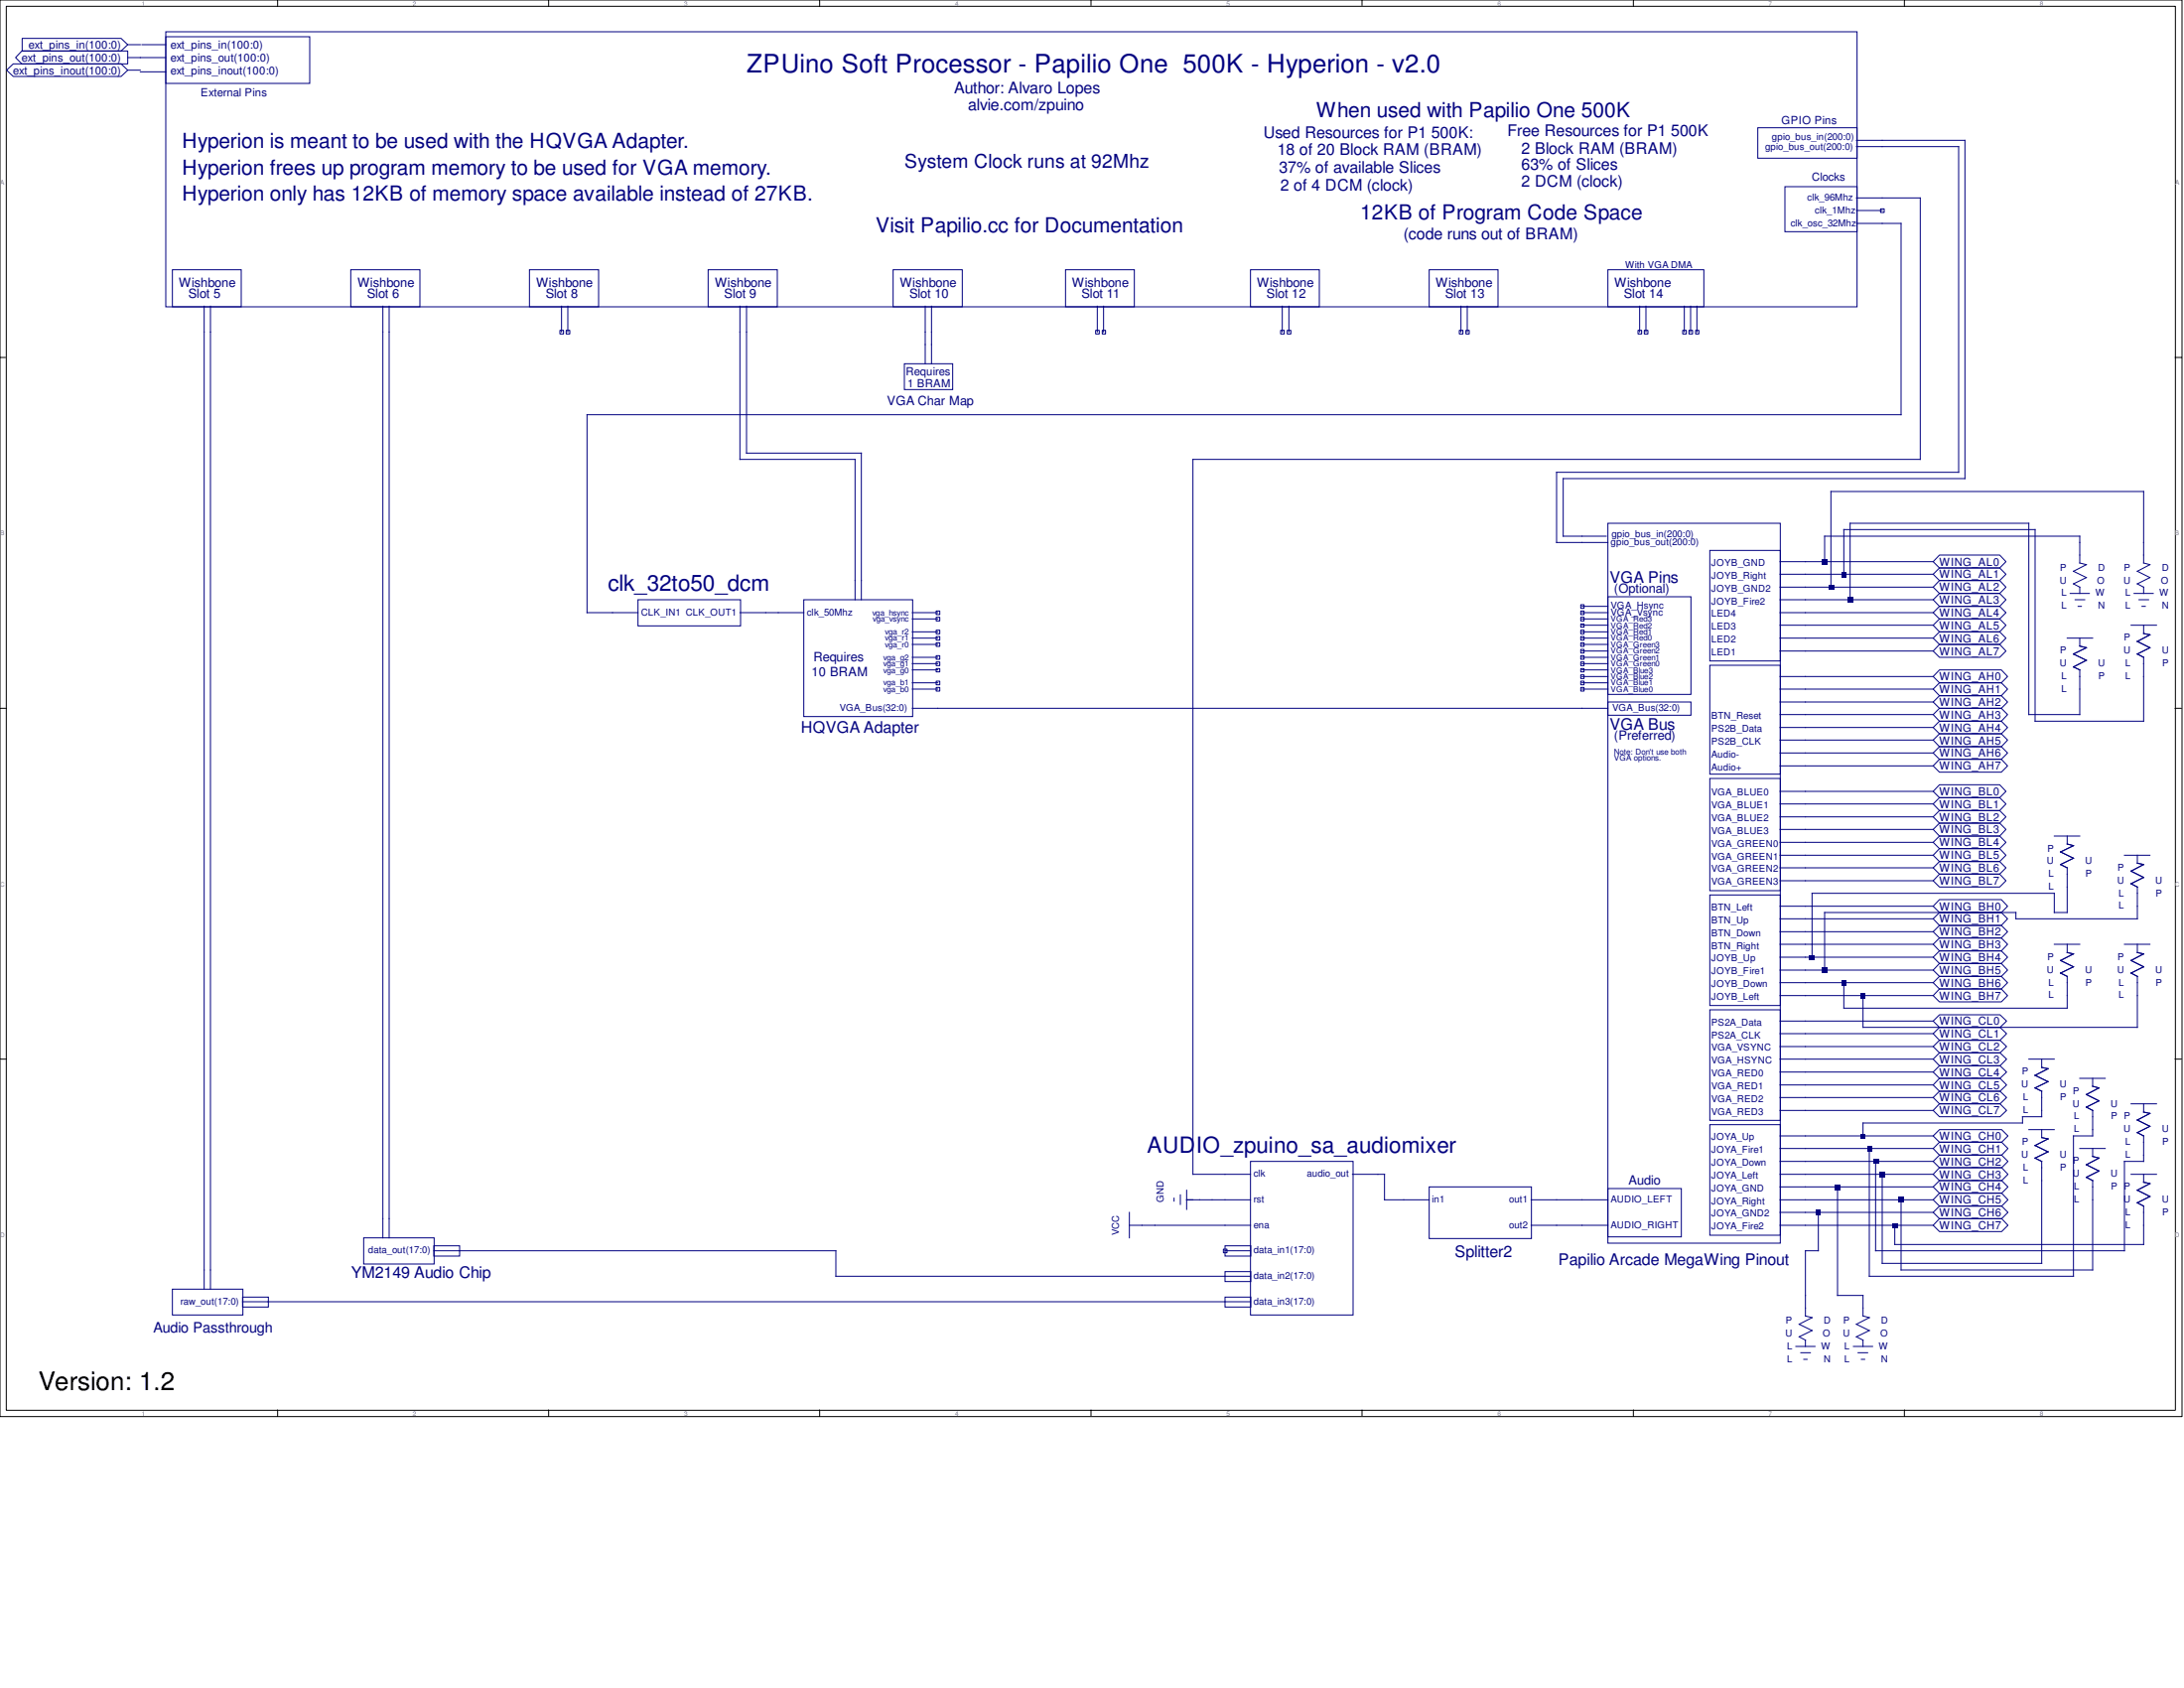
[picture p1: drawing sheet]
<svg xmlns="http://www.w3.org/2000/svg" width="279mm" height="216mm" viewBox="0 0 279 216" stroke-linecap="round" stroke-linejoin="round" font-family="sans-serif">
<g fill="none" stroke="#000" stroke-width=".13">
<path d="M0 0h279.1v181.2h-279.1zM.8 .8h277.5v179.6h-277.5zM35.5 0v.8M70.2 0v.8M104.9 0v.8M139.6 0v.8M174.2 0v.8M209 0v.8M243.6 0v.8M0 45.7h.8M278.3 45.7h.8M0 90.6h.8"/>
<path d="M278.3 90.6h.8M0 135.5h.8M278.3 135.5h.8M35.5 180.3v.8M70.2 180.3v.8M104.9 180.3v.8M139.6 180.3v.8M174.2 180.3v.8M209 180.3v.8M243.6 180.3v.8"/>
</g>
<path d="M231 73.4h16.3M235.9 73.4v-5.7h24.4v24.5h13.9v-5.7" fill="none" stroke="#000080" stroke-width=".13"/>
<path d="M235.6 73.2h.6v.6h-.6z" fill-rule="evenodd" fill="#000080"/>
<path d="M231 76.7h16.3M236.7 76.7v-9.8h22.8v24.5h6.6v-3.3" fill="none" stroke="#000080" stroke-width=".13"/>
<path d="M236.4 76.4h.7v.7h-.7z" fill-rule="evenodd" fill="#000080"/>
<g fill="none" stroke="#000080" stroke-width=".13">
<path d="M231 78.4h16.3M231 80h16.3M231 81.6h16.3M231 83.3h16.3M231 86.5h16.3M231 88.1h16.3M231 89.8h16.3M231 91.4h16.3M231 93h16.3M231 94.7h16.3M231 96.3h16.3M231 98h16.3"/>
<path d="M231 101.2h16.3M231 102.8h16.3M231 104.5h16.3M231 106.1h16.3M231 107.7h16.3M231 109.4h16.3M231 111h16.3M231 112.6h16.3M264.5 113.5v3.2h-1.7v-2.4h-31v8.1M231 122.4h16.3"/>
</g>
<path d="M231.5 122.1h.7v.7h-.7z" fill-rule="evenodd" fill="#000080"/>
<path d="M273.4 115.9v1.6h-15.5v-.8h-24.5v7.4M231 124.1h16.3" fill="none" stroke="#000080" stroke-width=".13"/>
<path d="M233.1 123.7h.7v.7h-.7z" fill-rule="evenodd" fill="#000080"/>
<path d="M231 125.7h16.3M235.9 125.7v3.2h28.6v-1.6" fill="none" stroke="#000080" stroke-width=".13"/>
<path d="M235.6 125.4h.6v.7h-.6z" fill-rule="evenodd" fill="#000080"/>
<path d="M231 127.3h16.3M238.3 127.3v4.1h35.1v-4.1" fill="none" stroke="#000080" stroke-width=".13"/>
<path d="M238 127h.7v.7h-.7z" fill-rule="evenodd" fill="#000080"/>
<path d="M231 130.6h16.3M231 132.2h16.3M231 133.9h16.3M231 135.5h16.3M231 137.1h16.3M231 138.8h16.3M231 140.4h16.3M231 142h16.3M231 145.3h16.3M261.2 142v.8h-2.5v.8h-20.4v1.7" fill="none" stroke="#000080" stroke-width=".13"/>
<path d="M238 145h.7v.6h-.7z" fill-rule="evenodd" fill="#000080"/>
<path d="M231 146.9h16.3M267.7 144.5v.8h-2.4v17.9h-26.2v-16.3" fill="none" stroke="#000080" stroke-width=".13"/>
<path d="M238.8 146.6h.7v.7h-.7z" fill-rule="evenodd" fill="#000080"/>
<path d="M231 148.5h16.3M274.2 147.7v.8h-2.4v11.5h-31.9v-11.5" fill="none" stroke="#000080" stroke-width=".13"/>
<path d="M239.6 148.3h.7v.6h-.7z" fill-rule="evenodd" fill="#000080"/>
<path d="M231 150.2h16.3M240.8 150.2v11.4h20.4v-10.6" fill="none" stroke="#000080" stroke-width=".13"/>
<path d="M240.5 149.9h.6v.6h-.6z" fill-rule="evenodd" fill="#000080"/>
<path d="M231 151.8h16.3M235.1 151.8v13.9h3.2" fill="none" stroke="#000080" stroke-width=".13"/>
<path d="M234.7 151.5h.7v.7h-.7z" fill-rule="evenodd" fill="#000080"/>
<path d="M231 153.5h16.3M243.2 153.5v8.9h24.5v-8.9" fill="none" stroke="#000080" stroke-width=".13"/>
<path d="M242.9 153.1h.7v.7h-.7z" fill-rule="evenodd" fill="#000080"/>
<path d="M231 155.1h16.3M232.6 155.1v4.9h-1.6v5.7" fill="none" stroke="#000080" stroke-width=".13"/>
<path d="M232.3 154.8h.7v.6h-.7z" fill-rule="evenodd" fill="#000080"/>
<path d="M231 156.7h16.3M242.4 156.7v2.5h31.8v-2.5" fill="none" stroke="#000080" stroke-width=".13"/>
<path d="M242.1 156.4h.7v.7h-.7z" fill-rule="evenodd" fill="#000080"/>
<g fill="none" stroke="#000080" stroke-width=".13">
<path d="M.8 9l.9-.8h13.8l.8 .8-.8 .8h-13.8zM2.8 6.5h13.5v1.7h-13.5l-.8-.8zM2.8 4.9h12.7l.8 .8-.8 .8h-12.7zM16.3 5.7h1.6M16.3 7.4h1.6M16.3 9h1.6M240.8 18.8h9.8v41.6h-51.5v9h6.6M240.8 17.9h10.6v43.3h-51.4v7.4h5.5M240.8 25.3h4.9v33.5h-93.1v91.4h7.4M240.8 28.6h2.4v24.4h-168.1v25.4h6.5M26.1 42.5v122.4M26.9 42.5v122.4"/>
<path d="M49 42.5v115.8M49.8 42.5v115.8M94.7 42.5v16.3h14.7v17.9M95.5 42.5v15.5h14.7v18.7M115.7 46.5h6.2v3.3h-6.2zM118.4 42.5v4M119.2 42.5v4M81.6 76.7h13.1v3.4h-13.1zM94.7 78.4h8.1M102.8 76.7h14v15h-14zM116.7 78.4h3.3M116.7 79.2h3.3"/>
<path d="M119.8 78.1h.4v.5h-.4zM119.8 79h.4v.4h-.4zM202.2 79.8h.4v.4h-.4zM202.2 77.3h.4v.5h-.4zM202.2 78.1h.4v.5h-.4zM202.2 79h.4v.4h-.4zM202.4 78.4h3.3M202.4 79.2h3.3M202.4 80h3.3M202.4 77.6h3.3M205.7 66.9h22.1v92.1h-22.1zM205.7 76.3h10.6v12.5h-10.6z"/>
<path d="M218.7 70.4h9.1v14.1h-9.1zM227.7 78.4h3.3M227.7 71.8h3.3M227.7 73.4h3.3M227.7 75.1h19.6M227.7 76.7h3.3M227.7 80h3.3M247.3 78.4l.8-.8h7.7l.8 .8-.8 .8h-7.7zM247.3 80l.8-.8h7.7l.8 .8-.8 .8h-7.7zM248.1 71h7.7l.8 .8-.8 .8h-7.7l-.8-.8zM248.1 72.6h7.7l.8 .8-.8 .9h-7.7l-.8-.9zM248.1 74.3h7.7l.8 .8-.8 .8h-7.7l-.8-.8z"/>
<path d="M248.1 75.9h7.7l.8 .8-.8 .9h-7.7l-.8-.9zM274.2 69.4v-6.5h-40v12.2M116.7 90.6h89M116.7 80.8h3.3M116.7 81.6h3.3M116.7 82.4h3.3M116.7 84.1h3.3M116.7 84.9h3.3M116.7 85.7h3.3M116.7 87.3h3.3M116.7 88.1h3.3M119.8 80.6h.4v.5h-.4z"/>
<path d="M119.8 81.4h.4v.5h-.4zM119.8 82.2h.4v.5h-.4zM119.8 83.9h.4v.4h-.4zM119.8 84.7h.4v.4h-.4zM119.8 85.5h.4v.4h-.4zM119.8 87.1h.4v.5h-.4zM119.8 87.9h.4v.5h-.4zM202.2 80.6h.4v.5h-.4zM202.2 81.4h.4v.5h-.4zM202.2 83.1h.4v.4h-.4zM202.2 83.9h.4v.4h-.4zM202.2 84.7h.4v.4h-.4z"/>
<path d="M202.2 82.2h.4v.5h-.4zM202.2 85.5h.4v.4h-.4zM202.2 87.1h.4v.5h-.4zM202.2 87.9h.4v.5h-.4zM202.2 86.3h.4v.5h-.4zM202.4 80.8h3.3M202.4 81.6h3.3M202.4 82.4h3.3M202.4 84.1h3.3M202.4 84.9h3.3M202.4 85.7h3.3M202.4 87.3h3.3"/>
<path d="M202.4 88.1h3.3M202.4 83.3h3.3M202.4 86.5h3.3M205.7 89.8h10.6v1.7h-10.6zM218.7 85.1h9.1v13.9h-9.1zM218.7 99.6h9.1v14.3h-9.1zM227.7 81.6h3.3M227.7 88.1h3.3M227.7 83.3h3.3M227.7 89.8h3.3M227.7 91.4h3.3M227.7 93h3.3"/>
<path d="M227.7 94.7h3.3M227.7 96.3h3.3M227.7 98h3.3M227.7 86.5h3.3M247.3 89.8l.8-.8h7.9l.8 .8-.8 .8h-7.9zM247.3 91.4l.8-.8h7.9l.8 .8-.8 .8h-7.9zM247.3 94.7l.8-.8h7.9l.8 .8-.8 .8h-7.9zM248.1 80.8h7.7l.8 .8-.8 .8h-7.7l-.8-.8zM248.1 82.4h7.7l.8 .9-.8 .8h-7.7l-.8-.8zM248.1 85.7h7.9l.8 .8-.8 .8h-7.9l-.8-.8zM248.1 87.3h7.9l.8 .8-.8 .9h-7.9l-.8-.9zM248.1 92.2h7.9l.8 .8-.8 .9h-7.9l-.8-.9z"/>
<path d="M248.1 95.5h7.9l.8 .8-.8 .8h-7.9l-.8-.8zM248.1 97.1h7.9l.8 .9-.8 .8h-7.9l-.8-.8zM218.7 114.5h9.1v14.1h-9.1zM227.7 101.2h3.3M227.7 102.8h3.3M227.7 104.5h3.3M227.7 106.1h3.3M227.7 107.7h3.3M227.7 109.4h3.3M227.7 111h3.3M227.7 112.6h3.3M227.7 115.9h3.3"/>
<path d="M227.7 117.5h3.3M227.7 119.2h3.3M247.3 102.8l.8-.8h7.7l.8 .8-.8 .9h-7.7zM247.3 106.1l.8-.8h7.7l.8 .8-.8 .8h-7.7zM248.1 100.4h7.7l.8 .8-.8 .8h-7.7l-.8-.8zM248.1 103.7h7.7l.8 .8-.8 .8h-7.7l-.8-.8zM248.1 106.9h7.7l.8 .8-.8 .8h-7.7l-.8-.8zM248.1 108.5h7.7l.8 .9-.8 .8h-7.7l-.8-.8zM248.1 110.2h7.7l.8 .8-.8 .8h-7.7l-.8-.8zM218.7 129.2h9.1v14.1h-9.1zM227.7 120.8h3.3M227.7 122.4h3.3"/>
<path d="M227.7 124.1h3.3M227.7 125.7h3.3M227.7 127.3h3.3M227.7 130.6h3.3M227.7 132.2h3.3M227.7 133.9h3.3M227.7 135.5h3.3M227.7 137.1h3.3M227.7 138.8h3.3M247.3 125.7l.8-.8h7.9l.8 .8-.8 .8h-7.9zM247.3 132.2l.8-.8h7.8l.8 .8-.8 .9h-7.8zM247.3 135.5l.8-.8h7.8l.8 .8-.8 .8h-7.8z"/>
<path d="M248.1 121.6h7.9l.8 .8-.8 .8h-7.9l-.8-.8zM248.1 123.2h7.9l.8 .9-.8 .8h-7.9l-.8-.8zM248.1 126.5h7.9l.8 .8-.8 .8h-7.9l-.8-.8zM248.1 129.8h7.8l.8 .8-.8 .8h-7.8l-.8-.8zM248.1 133.1h7.8l.8 .8-.8 .8h-7.8l-.8-.8zM248.1 136.3h7.8l.8 .8-.8 .8h-7.8l-.8-.8zM248.1 137.9h7.8l.8 .9-.8 .8h-7.8l-.8-.8zM259.5 135.5h3.3M261.2 135.5v1l.8 .2-1.7 .8 1.7 .8-1.7 .8 .9 .5v2.4M266.1 137.9h3.2M267.7 137.9v1l.8 .2-1.6 .9 1.6 .8-1.6 .8 .8 .4v2.5M46.5 158.3h9v3.4h-9z"/>
<path d="M55.5 159.3h3.3v1.4h-3.3zM55.5 160h51.4v3.2h53.1M144.5 156.7h15.5M144.5 155.1v3.2M150.2 153.2v.4M151 152.8v1.3M151.8 153.5h8.2M151.8 152.2v2.5M156.5 159.8h.5v.4h-.5zM156.7 159.3h3.3v1.4h-3.3zM156.7 160h3.3M160 148.5h13.1v19.7h-13.1z"/>
<path d="M173 150.2h4.1v3.3h5.7M182.8 151.8h13.1v6.6h-13.1zM195.9 153.5h9.8M195.9 156.7h9.8M205.7 152h9.4v6.2h-9.4zM218.7 143.8h9.1v14.2h-9.1zM227.7 150.2h3.3M227.7 153.5h3.3M227.7 156.7h3.3M227.7 140.4h3.3M227.7 142h3.3M227.7 145.3h3.3"/>
<path d="M227.7 146.9h3.3M227.7 148.5h3.3M227.7 151.8h3.3M227.7 155.1h3.3M247.3 140.4l.8-.8h7.8l.8 .8-.8 .8h-7.8zM247.3 146.9l.8-.8h8l.8 .8-.8 .8h-8zM247.3 151.8l.8-.8h8l.8 .8-.8 .8h-8zM248.1 141.2h7.8l.8 .8-.8 .8h-7.8l-.8-.8zM248.1 144.5h8l.8 .8-.8 .8h-8l-.8-.8zM248.1 147.7h8l.8 .8-.8 .9h-8l-.8-.9zM248.1 149.4h8l.8 .8-.8 .8h-8l-.8-.8zM248.1 152.6h8l.8 .9-.8 .8h-8l-.8-.8z"/>
<path d="M248.1 154.3h8l.8 .8-.8 .8h-8l-.8-.8zM248.1 155.9h8l.8 .8-.8 .8h-8l-.8-.8zM259.5 144.5h3.3M261.2 144.5v1l.8 .2-1.7 .8 1.7 .8-1.7 .8 .9 .4v2.5M266.1 146.9h3.2M267.7 146.9v1l.8 .2-1.6 .9 1.6 .8-1.6 .8 .8 .4v2.5M272.6 150.2h3.3M272.6 141.2h3.3M274.2 141.2v1l.8 .2-1.6 .9 1.6 .8-1.6 .8 .8 .4v2.4M274.2 150.2v1l.8 .2-1.6 .8 1.6 .8-1.6 .8 .8 .5v2.4M22.1 164.9h9v3.3h-9zM31 165.9h3.3v1.3h-3.3z"/>
<path d="M31 166.5h129M156.7 162.6h3.3v1.3h-3.3zM156.7 165.9h3.3v1.3h-3.3zM229.7 172.2h2.5M230.4 173h1.2M230.8 173.9h.4M231 165.7v2.6l.8 .2-1.6 .9 1.6 .8-1.6 .8 .8 .4v.8M237.1 172.2h2.5M237.7 173h1.2M238.1 173.9h.4M238.3 165.7v2.6l.8 .2-1.6 .9 1.6 .8-1.6 .8 .8 .4v.8"/>
</g>
<path d="M233.9 74.8h.7v.6h-.7z" fill-rule="evenodd" fill="#000080"/>
<path d="M231 71.8h16.3M266.1 69.4v-.8h-32.7v3.2" fill="none" stroke="#000080" stroke-width=".13"/>
<path d="M233.1 71.5h.7v.7h-.7z" fill-rule="evenodd" fill="#000080"/>
<g fill="none" stroke="#000080" stroke-width=".13">
<path d="M17.9 7.4h3.3M17.9 9.2h3.3M18.2 5.7h3M21.2 4.1h216.4v35.1h-216.4zM21.2 4.7h18.4v6h-18.4zM224.9 16.3h12.7v3.9h-12.7zM237.5 18.8h3.3M237.5 17.9h3.3M22.1 34.5h8.8v4.7h-8.8zM26.1 39.2v3.3M26.9 39.2v3.3M44.9 34.5h8.8v4.7h-8.8z"/>
<path d="M49 39.2v3.3M49.8 39.2v3.3M67.7 34.5h8.9v4.7h-8.9zM71.8 39.2v3.3M72.6 39.2v3.3M90.6 34.5h8.8v4.7h-8.8zM94.7 39.2v3.3M95.5 39.2v3.3M114.3 34.5h8.8v4.7h-8.8zM118.4 39.2v3.3M119.2 39.2v3.3M136.3 34.5h8.8v4.7h-8.8z"/>
<path d="M140.4 39.2v3.3M141.2 39.2v3.3M160 34.5h8.8v4.7h-8.8zM164 39.2v3.3M164.9 39.2v3.3M182.8 34.5h8.8v4.7h-8.8zM186.9 39.2v3.3M187.7 39.2v3.3M205.7 34.5h12.3v4.7h-12.3zM209.8 39.2v3.3M210.6 39.2v3.3M215.5 39.2v3.3"/>
<path d="M216.3 39.2v3.3M217.1 39.2v3.3M228.3 23.9h9.3v5.7h-9.3zM237.5 25.3h3.3M237.5 26.9h3.3M237.5 28.6h3.3M240.6 26.7h.4v.5h-.4zM71.6 42.2h.5v.5h-.5zM72.4 42.2h.5v.5h-.5zM140.2 42.2h.4v.5h-.4zM141 42.2h.4v.5h-.4zM163.8 42.2h.5v.5h-.5z"/>
<path d="M164.7 42.2h.4v.5h-.4zM186.7 42.2h.5v.5h-.5zM187.5 42.2h.5v.5h-.5zM209.5 42.2h.5v.5h-.5zM210.4 42.2h.4v.5h-.4zM215.3 42.2h.4v.5h-.4zM216.1 42.2h.4v.5h-.4zM216.9 42.2h.4v.5h-.4zM264.8 75.9h2.5M265.5 76.7h1.2M265.9 77.6h.4M266.1 69.4v2.6l.8 .2-1.6 .9 1.6 .8-1.6 .8 .8 .4v.8"/>
<path d="M272.6 80h3.3M273 75.9h2.5M273.6 76.7h1.3M274 77.6h.4M274.2 69.4v2.6l.8 .2-1.6 .9 1.6 .8-1.6 .8 .8 .4v.8M274.2 80v1l.8 .2-1.6 .8 1.6 .8-1.6 .9 .8 .4v2.4M264.5 81.6h3.2M266.1 81.6v1l.8 .2-1.6 .9 1.6 .8-1.6 .8 .8 .4v2.4M231 115.9h16.3M231 117.5h16.3M231 119.2h16.3M247.3 117.5l.8-.8h7.9l.8 .8-.8 .9h-7.9z"/>
<path d="M248.1 111.8h7.7l.8 .8-.8 .9h-7.7l-.8-.9zM248.1 115.1h7.9l.8 .8-.8 .8h-7.9l-.8-.8zM248.1 118.4h7.9l.8 .8-.8 .8h-7.9l-.8-.8zM248.1 120h7.9l.8 .8-.8 .8h-7.9l-.8-.8zM262.8 106.9h3.3M264.5 106.9v1l.8 .3-1.7 .8 1.7 .8-1.7 .8 .9 .4v2.5M271.8 109.4h3.2M273.4 109.4v1l.8 .2-1.6 .8 1.6 .8-1.6 .8 .8 .5v2.4M231 120.8h16.3M262.8 120.8h3.3M264.5 120.8v1l.8 .2-1.7 .9 1.7 .8-1.7 .8 .9 .4v2.4M271.8 120.8h3.2"/>
<path d="M273.4 120.8v1l.8 .2-1.6 .9 1.6 .8-1.6 .8 .8 .4v2.4"/>
</g>
<text font-size="3.3" fill="#000080" x="95.5" y="9.3">ZPUino Soft Processor - Papilio One 500K - Hyperion - v2.0</text>
<text font-size="3.3" fill="#010101" x="5" y="177.8">Version: 1.2</text>
<g font-size="2.9" fill="#000080">
<text x="77.8" y="75.6">clk_32to50_dcm</text>
<text x="146.8" y="147.4">AUDIO_zpuino_sa_audiomixer</text>
</g>
<g font-size="2.7" fill="#000080">
<text x="168.4" y="15">When used with Papilio One 500K</text>
<text x="23.3" y="18.9">Hyperion is meant to be used with the HQVGA Adapter.</text>
<text x="23.3" y="22.4">Hyperion frees up program memory to be used for VGA memory.</text>
<text x="23.3" y="25.6">Hyperion only has 12KB of memory space available instead of 27KB.</text>
<text x="112.1" y="29.7">Visit Papilio.cc for Documentation</text>
<text x="174" y="28.1">12KB of Program Code Space</text>
</g>
<text font-size="2.4" fill="#000080" x="115.7" y="21.5">System Clock runs at 92Mhz</text>
<g font-size="2" fill="#000080">
<text x="122.1" y="11.9">Author: Alvaro Lopes</text>
<text x="123.9" y="14.1">alvie.com/zpuino</text>
<text x="161.7" y="17.6">Used Resources for P1 500K:</text>
<text x="192.9" y="17.4">Free Resources for P1 500K</text>
<text x="163.4" y="19.9">18 of 20 Block RAM (BRAM)</text>
<text x="163.7" y="22.1">37% of available Slices</text>
<text x="194.6" y="19.6">2 Block RAM (BRAM)</text>
<text x="194.6" y="21.7">63% of Slices</text>
<text x="194.6" y="23.9">2 DCM (clock)</text>
<text x="163.8" y="24.3">2 of 4 DCM (clock)</text>
<text x="179.6" y="30.6">(code runs out of BRAM)</text>
<text x="206" y="74.5">VGA Pins</text>
<text x="102.5" y="93.7">HQVGA Adapter</text>
<text x="206" y="93.3">VGA Bus</text>
<text x="186.1" y="160.8">Splitter2</text>
<text x="199.4" y="161.8">Papilio Arcade MegaWing Pinout</text>
<text x="45" y="163.5">YM2149 Audio Chip</text>
</g>
<text font-size="1.8" fill="#000080" x="19.6" y="170.4">Audio Passthrough</text>
<g font-size="1.6" fill="#000080">
<text x="22.9" y="36.7">Wishbone</text>
<text x="24.1" y="38.1">Slot 5</text>
<text x="45.8" y="36.7">Wishbone</text>
<text x="47" y="38.1">Slot 6</text>
<text x="68.6" y="36.7">Wishbone</text>
<text x="69.8" y="38.1">Slot 8</text>
<text x="91.5" y="36.7">Wishbone</text>
<text x="92.7" y="38.1">Slot 9</text>
<text x="115.1" y="36.7">Wishbone</text>
<text x="116.4" y="38.1">Slot 10</text>
<text x="137.2" y="36.7">Wishbone</text>
<text x="138.4" y="38.1">Slot 11</text>
<text x="160.8" y="36.7">Wishbone</text>
<text x="162.1" y="38.1">Slot 12</text>
<text x="183.7" y="36.7">Wishbone</text>
<text x="184.9" y="38.1">Slot 13</text>
<text x="206.5" y="36.7">Wishbone</text>
<text x="207.8" y="38.1">Slot 14</text>
<text x="113.5" y="51.8">VGA Char Map</text>
<text x="206.5" y="75.9">(Optional)</text>
<text x="103.8" y="86.4">10 BRAM</text>
<text x="104.1" y="84.6">Requires</text>
<text x="206.5" y="94.6">(Preferred)</text>
<text x="208.4" y="151.6">Audio</text>
</g>
<g font-size="1.4" fill="#000080">
<text x="1.7" y="9.5">ext_pins_inout(100:0)</text>
<text x="2.8" y="7.9">ext_pins_out(100:0)</text>
<text x="3.7" y="6.2">ext_pins_in(100:0)</text>
<text x="21.8" y="6.2">ext_pins_in(100:0)</text>
<text x="21.8" y="7.9">ext_pins_out(100:0)</text>
<text x="21.8" y="9.5">ext_pins_inout(100:0)</text>
<text x="25.7" y="12.4">External Pins</text>
<text x="227.9" y="15.8">GPIO Pins</text>
<text x="231.8" y="23.2">Clocks</text>
<text x="115.9" y="48">Requires</text>
<text x="116.1" y="49.5">1 BRAM</text>
<text x="248.1" y="72.3">WING_AL0</text>
<text x="248.1" y="74">WING_AL1</text>
<text x="248.1" y="75.6">WING_AL2</text>
<text x="248.1" y="77.2">WING_AL3</text>
<text x="248.1" y="78.9">WING_AL4</text>
<text x="248.1" y="80.5">WING_AL5</text>
<text x="248.1" y="82.1">WING_AL6</text>
<text x="248.1" y="83.8">WING_AL7</text>
<text x="248.1" y="87">WING_AH0</text>
<text x="248.1" y="88.6">WING_AH1</text>
<text x="248.1" y="90.3">WING_AH2</text>
<text x="248.1" y="91.9">WING_AH3</text>
<text x="248.1" y="93.6">WING_AH4</text>
<text x="248.1" y="95.2">WING_AH5</text>
<text x="248.1" y="96.8">WING_AH6</text>
<text x="248.1" y="98.5">WING_AH7</text>
<text x="248.1" y="101.7">WING_BL0</text>
<text x="248.1" y="103.3">WING_BL1</text>
<text x="248.1" y="105">WING_BL2</text>
<text x="248.1" y="106.6">WING_BL3</text>
<text x="248.1" y="108.2">WING_BL4</text>
<text x="248.1" y="109.9">WING_BL5</text>
<text x="248.1" y="111.5">WING_BL6</text>
<text x="248.1" y="113.2">WING_BL7</text>
<text x="248.1" y="116.4">WING_BH0</text>
<text x="248.1" y="119.7">WING_BH2</text>
<text x="248.1" y="118">WING_BH1</text>
<text x="248.1" y="122.9">WING_BH4</text>
<text x="248.1" y="124.6">WING_BH5</text>
<text x="248.1" y="121.3">WING_BH3</text>
<text x="248.1" y="126.2">WING_BH6</text>
<text x="248.1" y="127.8">WING_BH7</text>
<text x="248.1" y="131.1">WING_CL0</text>
<text x="248.1" y="132.7">WING_CL1</text>
<text x="248.1" y="134.4">WING_CL2</text>
<text x="248.1" y="136">WING_CL3</text>
<text x="248.1" y="137.6">WING_CL4</text>
<text x="248.1" y="139.3">WING_CL5</text>
<text x="248.1" y="140.9">WING_CL6</text>
<text x="248.1" y="142.5">WING_CL7</text>
<text x="248.1" y="145.8">WING_CH0</text>
<text x="248.1" y="147.4">WING_CH1</text>
<text x="248.1" y="149.1">WING_CH2</text>
<text x="248.1" y="150.7">WING_CH3</text>
<text x="248.1" y="152.3">WING_CH4</text>
<text x="248.1" y="154">WING_CH5</text>
<text x="248.1" y="155.6">WING_CH6</text>
<text x="248.1" y="157.2">WING_CH7</text>
</g>
<g font-size="1.2" fill="#000080">
<text x="226.7" y="17.9">gpio_bus_in(200:0)</text>
<text x="225.8" y="19.1">gpio_bus_out(200:0)</text>
<text x="229.1" y="28.9">clk_osc_32Mhz</text>
<text x="231.2" y="25.7">clk_96Mhz</text>
<text x="232.2" y="27.3">clk_1Mhz</text>
<text x="207.9" y="34.2">With VGA DMA</text>
<text x="206.1" y="69.7">gpio_bus_out(200:0)</text>
<text x="206.2" y="68.7">gpio_bus_in(200:0)</text>
<text x="206.1" y="77.9">VGA_Hsync</text>
<text x="218.9" y="72.4">JOYB_GND</text>
<text x="218.9" y="77.3">JOYB_Fire2</text>
<text x="218.9" y="75.6">JOYB_GND2</text>
<text x="218.9" y="74">JOYB_Right</text>
<text x="263.5" y="74.6">U</text>
<text x="263.6" y="73">P</text>
<text x="263.7" y="77.9">L</text>
<text x="263.7" y="76.2">L</text>
<text x="268.1" y="76.2">W</text>
<text x="268.3" y="74.6">O</text>
<text x="268.4" y="77.9">N</text>
<text x="268.4" y="73">D</text>
<text x="271.7" y="74.6">U</text>
<text x="271.7" y="73">P</text>
<text x="271.9" y="77.9">L</text>
<text x="271.9" y="76.2">L</text>
<text x="276.3" y="76.2">W</text>
<text x="276.5" y="74.6">O</text>
<text x="276.6" y="77.9">N</text>
<text x="276.6" y="73">D</text>
<text x="82" y="78.7">CLK_IN1 CLK_OUT1</text>
<text x="103.3" y="78.7">clk_50Mhz</text>
<text x="206.1" y="78.7">VGA_Vsync</text>
<text x="218.9" y="83.8">LED1</text>
<text x="218.9" y="82.2">LED2</text>
<text x="218.9" y="80.6">LED3</text>
<text x="218.9" y="78.9">LED4</text>
<text x="263.6" y="83.6">P</text>
<text x="271.7" y="83.6">U</text>
<text x="271.7" y="82">P</text>
<text x="276.6" y="83.6">U</text>
<text x="263.5" y="85.3">U</text>
<text x="263.7" y="88.5">L</text>
<text x="263.7" y="86.9">L</text>
<text x="268.4" y="85.3">U</text>
<text x="268.5" y="86.9">P</text>
<text x="271.9" y="86.9">L</text>
<text x="271.9" y="85.3">L</text>
<text x="276.6" y="85.3">P</text>
<text x="107.4" y="91">VGA_Bus(32:0)</text>
<text x="206.3" y="91">VGA_Bus(32:0)</text>
<text x="218.9" y="95.2">PS2B_CLK</text>
<text x="218.9" y="93.6">PS2B_Data</text>
<text x="218.9" y="92">BTN_Reset</text>
<text x="218.9" y="101.8">VGA_BLUE0</text>
<text x="218.9" y="98.5">Audio+</text>
<text x="218.9" y="96.9">Audio-</text>
<text x="218.9" y="106.7">VGA_BLUE3</text>
<text x="218.9" y="105">VGA_BLUE2</text>
<text x="218.9" y="103.4">VGA_BLUE1</text>
<text x="218.9" y="113.2">VGA_GREEN3</text>
<text x="218.9" y="111.5">VGA_GREEN2</text>
<text x="218.9" y="109.9">VGA_GREEN1</text>
<text x="218.9" y="108.3">VGA_GREEN0</text>
<text x="261.9" y="110.5">U</text>
<text x="262" y="108.9">P</text>
<text x="262.1" y="113.8">L</text>
<text x="262.1" y="112.2">L</text>
<text x="266.8" y="110.5">U</text>
<text x="266.8" y="112.2">P</text>
<text x="270.9" y="113">U</text>
<text x="270.9" y="111.4">P</text>
<text x="275.8" y="113">U</text>
<text x="218.9" y="116.5">BTN_Left</text>
<text x="218.9" y="119.7">BTN_Down</text>
<text x="218.9" y="118.1">BTN_Up</text>
<text x="271.1" y="116.2">L</text>
<text x="271.1" y="114.6">L</text>
<text x="275.8" y="114.6">P</text>
<text x="218.9" y="124.6">JOYB_Fire1</text>
<text x="218.9" y="123">JOYB_Up</text>
<text x="218.9" y="121.4">BTN_Right</text>
<text x="261.9" y="124.4">U</text>
<text x="262" y="122.8">P</text>
<text x="266.8" y="124.4">U</text>
<text x="270.9" y="124.4">U</text>
<text x="270.9" y="122.8">P</text>
<text x="275.8" y="124.4">U</text>
<text x="218.9" y="127.9">JOYB_Left</text>
<text x="218.9" y="126.2">JOYB_Down</text>
<text x="218.9" y="131.1">PS2A_Data</text>
<text x="262.1" y="127.7">L</text>
<text x="262.1" y="126.1">L</text>
<text x="266.8" y="126.1">P</text>
<text x="271.1" y="127.7">L</text>
<text x="271.1" y="126.1">L</text>
<text x="275.8" y="126.1">P</text>
<text x="218.9" y="137.7">VGA_RED0</text>
<text x="218.9" y="136.1">VGA_HSYNC</text>
<text x="218.9" y="134.4">VGA_VSYNC</text>
<text x="218.9" y="132.8">PS2A_CLK</text>
<text x="258.7" y="137.5">P</text>
<text x="218.9" y="142.6">VGA_RED3</text>
<text x="218.9" y="140.9">VGA_RED2</text>
<text x="218.9" y="139.3">VGA_RED1</text>
<text x="258.6" y="139.1">U</text>
<text x="258.8" y="142.4">L</text>
<text x="258.8" y="140.8">L</text>
<text x="263.5" y="139.1">U</text>
<text x="263.6" y="140.8">P</text>
<text x="265.2" y="141.6">U</text>
<text x="265.2" y="139.9">P</text>
<text x="265.3" y="143.2">L</text>
<text x="270" y="141.6">U</text>
<text x="270.1" y="143.2">P P</text>
<text x="218.9" y="145.8">JOYA_Up</text>
<text x="218.9" y="149.1">JOYA_Down</text>
<text x="218.9" y="147.5">JOYA_Fire1</text>
<text x="258.6" y="148.1">U</text>
<text x="258.7" y="146.5">P</text>
<text x="258.8" y="149.7">L</text>
<text x="263.5" y="148.1">U</text>
<text x="263.6" y="149.7">P</text>
<text x="265.2" y="148.9">P</text>
<text x="265.3" y="144.8">L</text>
<text x="271.7" y="144.8">U</text>
<text x="271.9" y="148.1">L</text>
<text x="271.9" y="146.5">L</text>
<text x="276.6" y="144.8">U</text>
<text x="276.6" y="146.5">P</text>
<text x="148.9" y="153.8" transform="rotate(-90 148.9 153.8)">GND</text>
<text x="160.4" y="150.5">clk</text>
<text x="160.4" y="153.8">rst</text>
<text x="167.2" y="150.5">audio_out</text>
<text x="183.2" y="153.8">in1</text>
<text x="193.1" y="153.8">out1</text>
<text x="206.1" y="153.8">AUDIO_LEFT</text>
<text x="218.9" y="155.6">JOYA_GND2</text>
<text x="218.9" y="154">JOYA_Right</text>
<text x="218.9" y="152.4">JOYA_GND</text>
<text x="218.9" y="150.7">JOYA_Left</text>
<text x="258.8" y="151.3">L</text>
<text x="265.2" y="150.5">U</text>
<text x="265.3" y="153.8">L</text>
<text x="265.3" y="152.2">L</text>
<text x="270" y="150.5">U</text>
<text x="270.1" y="152.2">P P</text>
<text x="271.7" y="153.8">U</text>
<text x="271.9" y="155.4">L</text>
<text x="276.6" y="153.8">U</text>
<text x="276.6" y="155.4">P</text>
<text x="47.1" y="160.3">data_out(17:0)</text>
<text x="143.2" y="158" transform="rotate(-90 143.2 158)">VCC</text>
<text x="160.4" y="157.1">ena</text>
<text x="160.4" y="160.3">data_in1(17:0)</text>
<text x="193.1" y="157.1">out2</text>
<text x="206.1" y="157.1">AUDIO_RIGHT</text>
<text x="218.9" y="157.3">JOYA_Fire2</text>
<text x="271.9" y="157.1">L</text>
<text x="23.1" y="166.9">raw_out(17:0)</text>
<text x="160.4" y="163.6">data_in2(17:0)</text>
<text x="160.4" y="166.9">data_in3(17:0)</text>
<text x="228.4" y="170.9">U</text>
<text x="228.5" y="169.3">P</text>
<text x="228.6" y="172.6">L</text>
<text x="233" y="172.6">W</text>
<text x="233.2" y="170.9">O</text>
<text x="233.3" y="169.3">D</text>
<text x="235.8" y="170.9">U</text>
<text x="235.8" y="169.3">P</text>
<text x="236" y="172.6">L</text>
<text x="240.4" y="172.6">W</text>
<text x="240.6" y="170.9">O</text>
<text x="240.7" y="169.3">D</text>
<text x="228.6" y="174.2">L</text>
<text x="233.3" y="174.2">N</text>
<text x="236" y="174.2">L</text>
<text x="240.7" y="174.2">N</text>
</g>
<g font-size="1" fill="#000080">
<text x="111.6" y="78.7">vga_hsync</text>
<text x="111.7" y="79.5">vga_vsync</text>
<text x="113.2" y="81.2">vga_r2</text>
<text x="113.2" y="82">vga_r1</text>
<text x="113.2" y="82.8">vga_r0</text>
<text x="206.1" y="80.3">VGA_Red2</text>
<text x="206.1" y="81.2">VGA_Red1</text>
<text x="206.1" y="82">VGA_Red0</text>
<text x="206.1" y="83.6">VGA_Green2</text>
<text x="206.1" y="79.5">VGA_Red3</text>
<text x="206.1" y="82.8">VGA_Green3</text>
<text x="113" y="84.4">vga_g2</text>
<text x="113" y="85.3">vga_g1</text>
<text x="113" y="86.1">vga_g0</text>
<text x="113" y="87.7">vga_b1</text>
<text x="113" y="88.5">vga_b0</text>
<text x="206.1" y="84.4">VGA_Green1</text>
<text x="206.1" y="85.3">VGA_Green0</text>
<text x="206.1" y="86.1">VGA_Blue3</text>
<text x="206.1" y="88.5">VGA_Blue0</text>
<text x="206.1" y="87.7">VGA_Blue1</text>
<text x="206.1" y="86.9">VGA_Blue2</text>
<text x="206.5" y="96.5">Note: Don't use both</text>
<text x="206.5" y="97.3">VGA options.</text>
</g>
<g font-size=".8" fill="#808080">
<text x="18.2" y=".7">1</text>
<text x="52.8" y=".7">2</text>
<text x="87.5" y=".7">3</text>
<text x="122.2" y=".7">4</text>
<text x="156.9" y=".7">5</text>
<text x="191.6" y=".7">6</text>
<text x="226.3" y=".7">7</text>
<text x="261" y=".7">8</text>
<text x="0" y="23.6">A</text>
<text x="278.3" y="23.6">A</text>
<text x="0" y="68.5">B</text>
<text x="278.3" y="68.5">B</text>
<text x="0" y="113.4">C</text>
<text x="278.3" y="113.4">C</text>
<text x="0" y="158.2">D</text>
<text x="278.3" y="158.2">D</text>
<text x="18.2" y="181.1">1</text>
<text x="52.8" y="181.1">2</text>
<text x="87.5" y="181.1">3</text>
<text x="122.2" y="181.1">4</text>
<text x="156.9" y="181.1">5</text>
<text x="191.6" y="181.1">6</text>
<text x="226.3" y="181.1">7</text>
<text x="261" y="181.1">8</text>
</g>
</svg>
